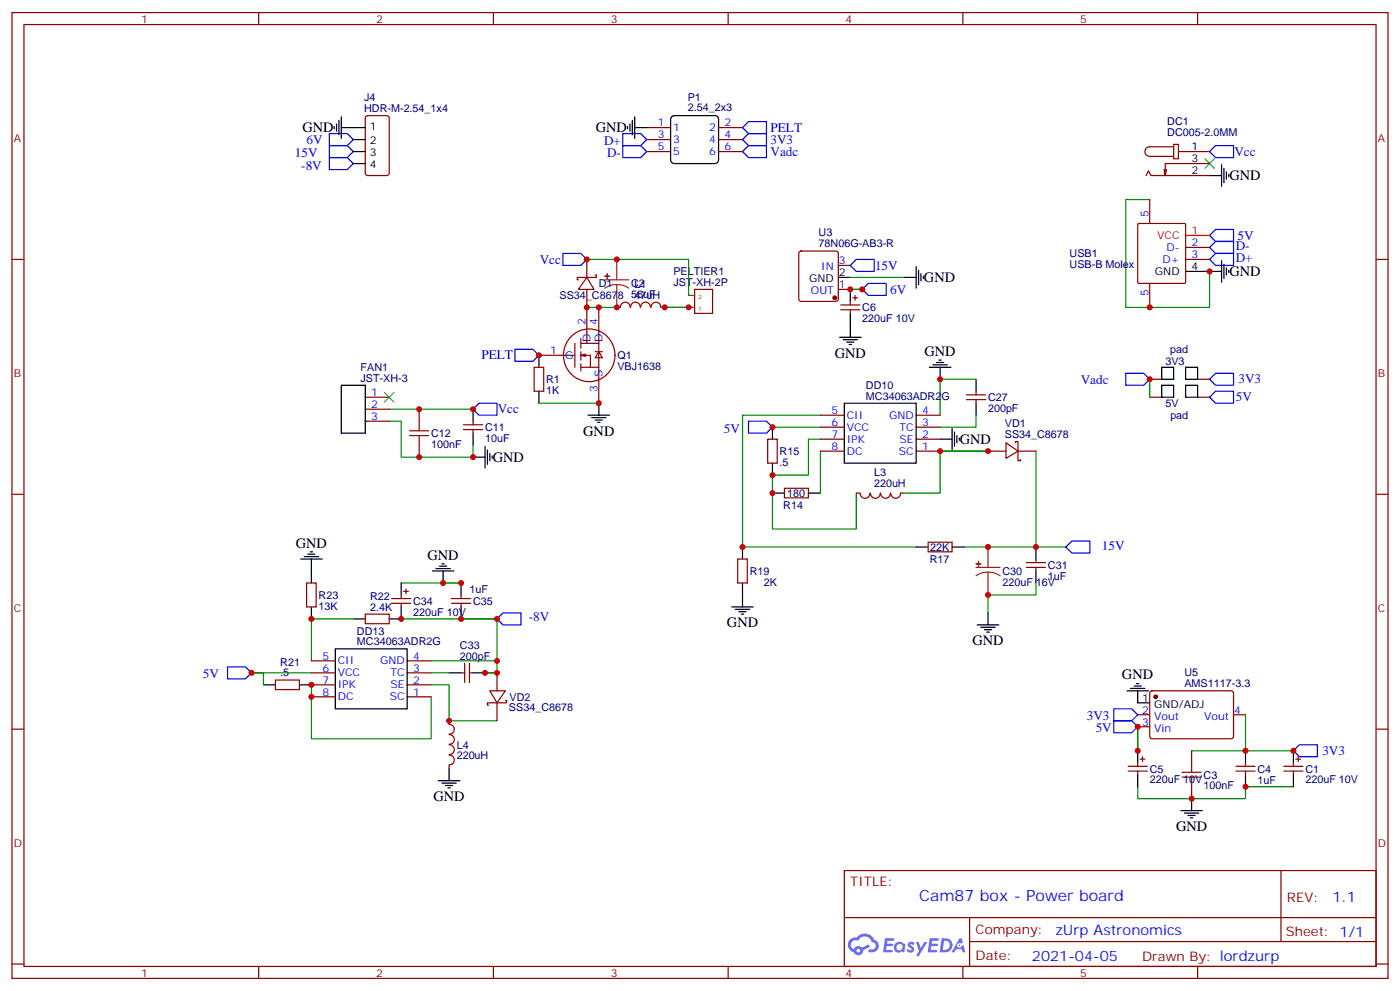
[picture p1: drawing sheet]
<svg xmlns="http://www.w3.org/2000/svg" width="412mm" height="292mm" viewBox="0 0 412 292" stroke-linecap="round" stroke-linejoin="round" font-family="sans-serif">
<g fill="none" stroke="#870000" stroke-width=".35">
<path d="M3.5 3.7h405.4v284.3h-405.4zM7.1 7.2h398.2v277.3h-398.2zM76.2 3.7v3.5M145.3 3.7v3.5M214.5 3.7v3.5M283.6 3.7v3.5M352.8 3.7v3.5M3.5 76.4h3.6M405.3 76.4h3.6M3.5 145.5h3.6M405.3 145.5h3.6M3.5 214.7h3.6"/>
<path d="M405.3 214.7h3.6M248.7 256.3h156.6v28.2h-156.6zM377.3 256.3v20.9M248.7 270.1h156.5M285.6 277.2h119.6M285.6 270.1v14.2M3.5 283.8h3.6M76.2 284.5v3.5M145.3 284.5v3.5M214.5 284.5v3.5M283.6 284.5v3.5M352.8 284.5v3.5"/>
<path d="M405.3 283.8h3.6"/>
</g>
<g fill="#5487ff">
<path d="M267.7 277.5a1.22 1.22 0 0 1 1.7 .2l-.4 .6a.47 .47 0 0 0-.3-.4 .47 .47 0 0 0-.5 .2l.1 .2a1.14 1.14 0 0 1 .8 1.8 1.14 1.14 0 0 1-1.9 0l-.2-.2 .5-.6 .7 .5a.29 .29 0 0 0 .3-.3 .29 .29 0 0 0-.2-.3 1.04 1.04 0 0 1-.6-1.7z"/>
<path d="M260.7 276.2h2.4l.3 .2-.2 .5-1.8 .1-.1 .8h1.5l.3 .4-.3 .4h-1.6l-.2 1.1h1.7l.2 .3-.2 .3-2.6 .1z"/>
<path d="M273.8 276.2h2.4l.3 .2-.1 .5-1.8 .1-.2 .8h1.6l.3 .4-.4 .4-1.6-.1-.1 1.1 1.7 .1 .2 .3-.2 .3-2.6 .1z"/>
<path d="M282.6 276.2h.7l.3 1.3-.6 .3a.69 .69 0 0 0-1 .3 .69 .69 0 0 0 .4 .9 .69 .69 0 0 0 .9-.6l.5-.2 .6 2.2h-.8l-.2-.9h-1.8l-.5 .9h-.8z"/>
<path d="M269.8 277.3h.8l.6 1.8 1.1-1.8h.9l-2.6 4.2h-.8l.9-1.5z"/>
<path d="M277.4 276.2l-.6 4.2h1.3a2.11 2.11 0 0 0 2.5-2.1 2.11 2.11 0 0 0-2.5-2.1zM278.1 277a1.39 1.39 0 0 1 1.7 1.4 1.39 1.39 0 0 1-1.8 1.2h-.3z"/>
<path d="M263.7 277.8a1.54 1.54 0 0 0-.1 2.2 1.54 1.54 0 0 0 2.2 .1l.6 .3 .3-2.3-.2-.3h-.4a1.49 1.49 0 0 0-2.4 0zM264 278.8a.94 .94 0 0 1 1.8 0 .94 .94 0 0 1-1.8 0z"/>
<path d="M250.4 276.6a2.18 2.18 0 0 0 1.1 3.7 1.44 1.44 0 0 0 1.6 .9 1.44 1.44 0 0 0 1.2-1.4l2-1.1-.5-.7-1.9 1a1.47 1.47 0 0 0-2.4 .4 1.39 1.39 0 0 1-.7-1.9 1.39 1.39 0 0 1 2-.5 2.12 2.12 0 0 1 2.2-1.3 2.12 2.12 0 0 1 1.9 1.7 1.14 1.14 0 0 1 1.1 1.4 1.14 1.14 0 0 1-1.7 .7 .43 .43 0 0 0-.5 .4 .43 .43 0 0 0 .4 .5 1.98 1.98 0 0 0 2.5-1.2 1.98 1.98 0 0 0-1.2-2.6 3.1 3.1 0 0 0-5.3-.6l-.9 .1zM252.3 279.9a.55 .55 0 0 1 1.1 0 .55 .55 0 0 1-1.1 0z"/>
<circle cx="282.6" cy="278.3" r=".26"/>
</g>
<g fill="none" stroke="#000" stroke-width=".35">
<path d="M98.4 37.2v.7M99.1 36.5v2.1M99.8 35.5v4.2M100.5 37.6h7.1M100.5 34.4v6.3M184.9 37.2v.7M185.6 36.5v2.1M186.3 35.5v4.2M187 37.6h3.5M187 34.4v6.3M197.8 34.5l.8-.5h12l.6 .2 .5 .9v12l-.3 .6-.8 .5h-12l-.6-.3-.4-.8v-12zM104.1 41.1h3.5"/>
<path d="M104.1 44.6h3.5M104.1 48.2h3.5M356.3 51.7h3.5M359.8 48.5v6.4M360.5 49.6v4.2M361.2 50.6v2.1M361.9 51.3v.7M269.9 78.5v6.3M270.6 79.6v4.2M349.2 79.9h10.6M359.8 76.7v6.4M360.5 77.8v4.2"/>
<path d="M361.2 78.8v2.2M361.9 79.6v.7M246.9 81.7h3.6M247.3 99.3h6.3M250.5 85.2v3.5M250.5 92.3v7M266.3 81.7h3.6M271.3 80.6v2.1M272 81.3v.7M100.5 113.4h7.1v14.1h-7.1zM158.7 104.6v3.5M158.7 115.2v3.5"/>
<path d="M176.4 118.7v3.5M248.4 100h4.2M248.7 118.7h21.2v17.6h-21.2zM249.4 100.7h2.1M250.1 101.4h.7M273.8 108.1h6.3M274.8 107.4h4.2M275.9 106.7h2.1M276.6 106h.7M276.9 108.1v3.6M287.5 111.7v3.5M287.5 118.7v3.5"/>
<path d="M342.2 108.1h3.5v3.6h-3.5zM342.2 113.4h3.5v3.5h-3.5zM349.2 108.1h3.6v3.6h-3.6zM349.2 113.4h3.6v3.5h-3.6zM139.3 120.5v3.5M139.3 127.5v3.6M139.3 134.6h3.6M142.9 131.4v6.4M143.6 132.5v4.2M144.3 133.5v2.1M145 134.2v.7M173.2 122.2h6.4"/>
<path d="M174.3 122.9h4.2M175.3 123.6h2.1M176 124.4h.7M227.5 125.8v3.5M227.5 136.3v3.6M276.9 129.3h3.6M280.5 126.1v6.4M281.2 127.2v4.2M281.9 128.2v2.2M282.6 128.9v.7M227.5 145.2h3.6M238.1 145.2h3.6"/>
<path d="M88.5 164.6h6.4M89.6 163.9h4.2M90.7 163.2h2.1M91.4 162.5h.7M91.7 164.6v7M91.7 178.7v3.5M118.2 178.7v3.5h-3.5M118.2 171.6v3.6M127.4 168.1h6.3M128.4 167.4h4.2M129.5 166.7h2.1M130.2 166h.7"/>
<path d="M130.5 168.1v3.5M135.8 171.6v3.6M135.8 178.7v3.5M215.5 178.7h6.4M216.6 179.4h4.2M218.7 161v3.6M218.7 171.6v7.1M269.9 161h3.5M280.5 161h3.5M305.2 161v3.6M305.2 168.1v3.5M98.8 191h21.1v17.7h-21.1z"/>
<path d="M104.1 182.2h3.5M132.3 198.1h3.5M139.3 198.1h3.6M217.7 180.1h2.1M218.4 180.8h.7M287.9 184h6.3M288.9 184.7h4.3M290 185.4h2.1M290.7 186.1h.7M291 180.4v3.6M77.6 201.6h3.5M88.2 201.6h3.5"/>
<path d="M332 203.4h6.3M333 202.7h4.3M334.1 202h2.1M334.8 201.3h.7M335.1 203.4v3.5h3.6M129.1 229.8h6.4M130.2 230.5h4.2M131.2 231.2h2.1M131.9 232h.7M132.3 226.3v3.5M335.1 221v3.5M335.1 228.1v3.5"/>
<path d="M347.8 238.7h6.4M348.9 239.4h4.2M351 235.1v3.6M366.9 221v3.5M366.9 228.1v3.5M381 221v3.5M381 228.1v3.5M350 240.1h2.1M350.7 240.8h.7"/>
</g>
<g fill="none" stroke="#870000" stroke-width=".35">
<path d="M107.8 34.2l.5-.2h5.6l.7 .5 .1 16.5-.5 .6-5.9 .1-.6-.5-.1-16.5zM190.5 37.6h7.1M211.7 37.6h7M190.5 44.6h7.1M190.5 41.1h7.1M211.7 44.6h7M211.7 41.1h7M337.6 51.7l.7-1.4 .7 1.4h17.3M338.7 58.7v7.1M343.6 49.9l-.3 1.8M345.7 42.5h1.4v4.2h-1.4zM345.7 43.2h-7a1.41 1.41 0 0 0-1.4 1.4 1.41 1.41 0 0 0 1.4 1.4h7"/>
<path d="M347.1 44.6h9.2M356.3 48.2h-13v3.5l-.4-1.8M172.9 76.4v5.3M235.5 74.1l.5-.2h10.2l.5 .2 .2 .5v13.4l-.2 .5-.5 .2h-10.2l-.5-.2-.2-.5v-13.4zM246.9 78.1h3.6M335.2 66l.3-.2h13.4l.3 .2v17.1l-.1 .3h-13.6l-.3-.2zM349.2 76.4h7.1M349.2 72.8h7.1M168.6 98.7a7.6 7.6 0 0 1 10.5 .7 7.6 7.6 0 0 1 0 10.4 7.6 7.6 0 0 1-10.5 .7 7.9 7.9 0 0 1 0-11.8zM171.1 99.7v2.8M172.9 81.7l2.1 3.5h-4.6zM172.9 81.7h-2.9v.7h.4"/>
<path d="M172.9 85.2v15.9M175.3 81h.4v.7h-2.8M176.4 90.5v28.2M181.7 90.5h1M182.8 90.5a1.41 1.41 0 0 1 1.4-1.5 1.41 1.41 0 0 1 1.4 1.5M185.8 90.5a1.41 1.41 0 0 1 1.4-1.5 1.41 1.41 0 0 1 1.4 1.5M188.8 90.5a1.41 1.41 0 0 1 1.4-1.5 1.41 1.41 0 0 1 1.4 1.5M191.8 90.5a1.41 1.41 0 0 1 1.4-1.5 1.41 1.41 0 0 1 1.4 1.5M194.7 90.5h1.1M204.6 85.2h5.3v7.1h-5.3zM246.9 85.2h3.6M247.6 89.8h5.7"/>
<path d="M247.6 91.2h5.7M250.5 88.7v1.1M250.5 91.2v1.1M251.2 87.7h1.4M251.9 87v1.4M338.7 83.4v7.1M107.6 116.9h7.1M157.3 108.1h2.9v7.1h-2.9zM158.7 104.6h7.1M166.2 104.6h3.1M169.3 101.1v7M171.1 103.5v2.5"/>
<path d="M171.1 107.1v2.1M171.1 101.1h5.3M171.1 108.1h5.3M172.5 105l-1.4-.4h2.8v3.5M172.5 104.2l-1.4 .4M175.3 103.5h2.1M176.4 103.5l1 1.8h-2.1zM284.7 117.7h5.6M284.7 116.2h5.6M287.5 115.2v1M287.5 117.7v1M338.7 116.9h3.5"/>
<path d="M338.7 111.7h3.5M352.8 116.9h3.5M352.8 111.7h3.5M107.6 120.5h7.1M107.6 124h7.1M123.5 120.5v3.5M123.5 131.1v3.5M136.5 125.1h5.7M136.5 126.5h5.7M139.3 124v1.1M139.3 126.5v1M226.1 129.3h2.9v7h-2.9z"/>
<path d="M241.7 132.8h7M241.7 129.3h7M241.7 125.8h7M241.7 122.2h7M269.9 132.8h7M269.9 129.3h7M269.9 125.8h7M269.9 122.2h7M291 132.8h5.3M296.3 130.4l3.6 2.4-3.6 2.1zM299.2 130.4v-.4h.7v2.8M299.9 132.8v2.8h.7v-.3"/>
<path d="M299.9 132.8h5.3M231.1 143.8h7v2.8h-7zM252.2 145.2h1.1M253.4 145.2a1.41 1.41 0 0 0 1.4 1.5 1.41 1.41 0 0 0 1.4-1.5M256.5 145.2a1.41 1.41 0 0 0 1.4 1.5 1.41 1.41 0 0 0 1.4-1.5M259.4 145.2a1.41 1.41 0 0 0 1.4 1.5 1.41 1.41 0 0 0 1.5-1.5M262.4 145.2a1.41 1.41 0 0 0 1.4 1.5 1.41 1.41 0 0 0 1.4-1.5M265.3 145.2h1M273.4 159.6h7.1v2.9h-7.1zM90.3 171.6h2.8v7.1h-2.8zM115.4 176.2h5.6M115.4 177.6h5.6"/>
<path d="M118.2 175.2v1M118.2 177.6v1.1M118.9 174.1h1.4M119.6 173.4v1.4M133 176.2h5.6M133 177.6h5.6M135.8 175.2v1M135.8 177.6v1.1M217.3 164.6h2.8v7h-2.8zM302.3 167h5.7M302.3 165.6h5.7M305.2 164.6v1"/>
<path d="M305.2 167v1.1M91.7 198.1h7.1M91.7 194.6h7.1M107.6 180.8h7.1v2.8h-7.1zM119.9 198.1h7.1M119.9 194.6h7.1M135.8 198.1h1.1M136.9 195.3v5.6M138.3 195.3v5.6M138.3 198.1h1M146.4 198.1v5.3M81.1 200.2h7.1v2.8h-7.1z"/>
<path d="M91.7 205.1h7.1M91.7 201.6h7.1M119.9 205.1h7.1M119.9 201.6h7.1M132.3 212.2v1.1M132.3 213.3a1.41 1.41 0 0 1 1.5 1.4 1.41 1.41 0 0 1-1.5 1.4M132.3 216.3a1.41 1.41 0 0 1 1.5 1.4 1.41 1.41 0 0 1-1.5 1.4M132.3 219.3a1.41 1.41 0 0 1 1.5 1.4 1.41 1.41 0 0 1-1.5 1.4M144.3 203.4h4.6l-2.5 3.5zM146.4 206.9h-2.8v.7h.3M146.4 206.9v5.3M148.9 206.2h.3v.7h-2.8"/>
<path d="M335.1 210.4h3.6M335.1 214h3.6M338.9 203.6l.5-.2h23.5l.5 .7-.1 13-.6 .4-23.6-.1-.4-.6v-12.7zM363.4 210.4h3.5M132.3 225.2v1.1M132.3 222.3a1.41 1.41 0 0 1 1.5 1.4 1.41 1.41 0 0 1-1.5 1.4M332.3 225.6h5.7M332.3 227h5.7M335.1 224.5v1.1M335.1 227v1.1M335.8 223.5h1.5M336.5 222.8v1.4"/>
<path d="M351 221v3.5M351 231.6v3.5M364.1 225.6h5.6M364.1 227h5.6M366.9 224.5v1.1M366.9 227v1.1M378.2 225.6h5.6M378.2 227h5.6M381 224.5v1.1M381 227v1.1M381.7 223.5h1.4M382.4 222.8v1.4"/>
</g>
<g fill="none" stroke="#008700" stroke-width=".35">
<path d="M338.7 58.7h-7.1v31.8h24.7v-10.6M172.9 76.4h29.9v10.6M172.9 90.5h8.8M195.8 90.5h7M250.5 81.7h15.8M250.5 85.2h3.5M158.7 118.7h17.7M287.5 111.7h-10.6v10.5M338.7 111.7v5.2M114.7 124h3.5v10.6h21.1v-3.5M114.7 120.5h24.6M227.5 125.8h14.2"/>
<path d="M241.7 122.2h-23v38.8h51.2M241.7 129.3h-3.6v10.6h-10.6v15.9h24.7v-10.6M241.7 132.8v12.4M276.9 132.8h14.1h-14.1v12.4h-10.6M287.5 122.2v3.6h-10.6M305.2 132.8v28.2h8.8M118.2 171.6h17.6M284 161h21.2M305.2 171.6v3.6h-14.2v5.2M91.7 198.1h-17.6h3.5v3.5M104.1 182.2h-12.4v12.4M118.2 182.2h28.2v12.4h-19.4"/>
<path d="M127 198.1h5.3M135.8 182.2h10.6M146.4 194.6v3.5h-3.5h3.5M91.7 201.6v15.9h35.3v-12.4M127 201.6h5.3v10.6h14.1M335.1 214v7M366.9 210.4v10.6M335.1 231.6v3.5h31.8v-3.5h14.1M351 221h30"/>
</g>
<path d="M181.7 76.4v6M178.2 82.4h7M181.7 83.8l1.8 .2 1.7 .8M181.7 83.8l-1.9 .2-1.6 .8M181.7 83.8v6.7M202.8 90.5h1.8M202.8 87h1.8M287.5 167h7.1M291 168.5l1.9 .2 1.7 .8M291 168.5l-1.8 .2-1.7 .8M291 161v6M291 168.5v6.7" fill="none" stroke="#8c2424" stroke-width=".35"/>
<g fill="#8c2424" stroke="#8c2424" stroke-width=".35">
<path d="M178.2 81.3l1.4 .1z"/>
<path d="M178.9 80.6v1.4z"/>
<path d="M287.5 166h1.4z"/>
<path d="M288.2 165.3l.1 1.4z"/>
</g>
<path d="M120.6 128.2h5.7M120.6 126.8h5.7M123.5 124v2.8M123.5 128.2v2.9M348.2 228.8h5.6M348.2 227.4h5.6M351 224.5v2.9M351 228.8v2.8" fill="none" stroke="#a10000" stroke-width=".35"/>
<path d="M354.9 46.7l2.8 2.9M357.7 46.7l-2.8 2.9M113.2 115.5l2.9 2.9M116.1 115.5l-2.9 2.9" fill="none" stroke="#3c3" stroke-width=".35"/>
<g fill="none" stroke="#00f" stroke-width=".35">
<path d="M97 39.3h5.3l1.8 1.8-1.8 1.8h-5.3zM183.4 39.3h5.3l1.8 1.8-1.8 1.8h-5.3zM220.5 35.8h5.3v3.5h-5.3l-1.8-1.7zM97 42.9h5.3l1.8 1.7-1.8 1.8h-5.3zM97 46.4h5.3l1.8 1.8-1.8 1.7h-5.3zM183.4 42.9h5.3l1.8 1.7-1.8 1.8h-5.3zM218.7 44.6l1.8-1.7h5.3v3.5h-5.3zM218.7 41.1l1.8-1.8h5.3v3.6h-5.3zM356.3 44.6l1.8-1.7h5.3v3.5h-5.3zM165.8 74.6h5.3l1.8 1.8-1.8 1.7h-5.3zM250.5 78.1l1.7-1.7h5.3v3.5h-5.3zM356.3 76.4l1.8-1.8h5.3v3.5h-5.3z"/>
<path d="M356.3 69.3l1.8-1.7h5.3v3.5h-5.3zM358.1 71.1h5.3v3.5h-5.3l-1.8-1.8zM254 85.2l1.8-1.8h5.3v3.6h-5.3zM151.7 102.8h5.3l1.7 1.8-1.7 1.8h-5.3zM331.6 109.9h5.3l1.8 1.8-1.8 1.7h-5.3zM356.3 116.9l1.8-1.7h5.3v3.5h-5.3zM358.1 109.9h5.3v3.5h-5.3l-1.8-1.7zM139.3 120.5l1.8-1.8h5.3v3.5h-5.3zM220.5 124h5.3l1.7 1.8-1.7 1.7h-5.3zM314 161l1.7-1.7h5.3v3.5h-5.3zM67 196.3h5.3l1.8 1.8-1.8 1.7h-5.3zM146.4 182.2l1.8-1.8h5.3v3.6h-5.3z"/>
<path d="M328.1 208.7h5.3l1.7 1.7-1.7 1.8h-5.3zM328.1 212.2h5.3l1.7 1.8-1.7 1.7h-5.3zM381 221l1.8-1.7h5.3v3.5h-5.3z"/>
</g>
<circle cx="107.6" cy="124" r=".18" fill="#000"/>
<g fill="#870000" stroke="#870000" stroke-width=".35">
<circle cx="245.9" cy="87.7" r=".53"/>
<circle cx="340.4" cy="205.1" r=".53"/>
</g>
<path d="M349.2 69.3h7.1" fill="none" stroke="#f00" stroke-width=".35"/>
<g fill="#c00">
<circle cx="176.4" cy="90.5" r=".88"/>
<circle cx="172.9" cy="90.5" r=".88"/>
<circle cx="91.7" cy="201.6" r=".88"/>
<circle cx="142.9" cy="198.1" r=".88"/>
<circle cx="146.4" cy="198.1" r=".88"/>
<circle cx="202.8" cy="90.5" r=".88"/>
<circle cx="181.7" cy="76.4" r=".88"/>
<circle cx="123.5" cy="120.5" r=".88"/>
<circle cx="123.5" cy="134.6" r=".88"/>
<circle cx="91.7" cy="182.2" r=".88"/>
<circle cx="118.2" cy="182.2" r=".88"/>
<circle cx="227.5" cy="139.9" r=".88"/>
<circle cx="227.5" cy="125.8" r=".88"/>
<circle cx="276.9" cy="111.7" r=".88"/>
<circle cx="291" cy="161" r=".88"/>
<circle cx="305.2" cy="161" r=".88"/>
<circle cx="291" cy="175.2" r=".88"/>
<circle cx="218.7" cy="161" r=".88"/>
<circle cx="227.5" cy="145.2" r=".88"/>
<circle cx="132.3" cy="212.2" r=".88"/>
<circle cx="146.4" cy="194.6" r=".88"/>
<circle cx="135.8" cy="171.6" r=".88"/>
<circle cx="135.8" cy="182.2" r=".88"/>
<circle cx="146.4" cy="182.2" r=".88"/>
<circle cx="74.1" cy="198.1" r=".88"/>
<circle cx="276.9" cy="132.8" r=".88"/>
<circle cx="130.5" cy="171.6" r=".88"/>
<circle cx="91.7" cy="205.1" r=".88"/>
<circle cx="139.3" cy="134.6" r=".88"/>
<circle cx="139.3" cy="120.5" r=".88"/>
<circle cx="172.9" cy="76.4" r=".88"/>
<circle cx="158.8" cy="104.6" r=".88"/>
<circle cx="176.4" cy="118.7" r=".88"/>
<circle cx="291" cy="132.8" r=".88"/>
<circle cx="338.7" cy="90.5" r=".88"/>
<circle cx="356.3" cy="79.9" r=".88"/>
<circle cx="338.7" cy="111.7" r=".88"/>
<circle cx="351" cy="235.1" r=".88"/>
<circle cx="366.9" cy="231.6" r=".88"/>
<circle cx="366.9" cy="221" r=".88"/>
<circle cx="335.1" cy="214" r=".88"/>
<circle cx="335.1" cy="221" r=".88"/>
<circle cx="381" cy="221" r=".88"/>
<circle cx="250.5" cy="85.2" r=".88"/>
<circle cx="254" cy="85.2" r=".88"/>
<circle cx="181.7" cy="90.5" r=".88"/>
<circle cx="195.8" cy="90.5" r=".88"/>
</g>
<text font-size="4.6" fill="#00f" x="270.8" y="265.3">Cam87 box - Power board</text>
<g font-size="4.2">
<text x="89.1" y="39">GND</text>
<text x="175.5" y="39">GND</text>
<text x="362.1" y="53.1">GND</text>
<text x="272.2" y="83.1">GND</text>
<text x="362.1" y="81.3">GND</text>
<text x="245.9" y="105.3">GND</text>
<text x="272.3" y="105">GND</text>
<text x="171.8" y="128.2">GND</text>
<text x="282.8" y="130.7">GND</text>
<text x="145.2" y="136">GND</text>
<text x="87.1" y="161.4">GND</text>
<text x="125.9" y="164.9">GND</text>
<text x="214.1" y="184.7">GND</text>
<text x="286.5" y="190">GND</text>
<text x="330.5" y="200">GND</text>
<text x="127.7" y="235.8">GND</text>
<text x="346.4" y="244.7">GND</text>
</g>
<g font-size="4.2" fill="#00f">
<text x="392.5" y="265.6">1.1</text>
<text x="310.9" y="275.1">zUrp Astronomics</text>
<text x="304" y="282.9">2021-04-05</text>
</g>
<g font-size="3.9" fill="#00f">
<text x="227" y="38.9">PELT</text>
<text x="86.9" y="46.3">15V</text>
<text x="90.3" y="42.3">6V</text>
<text x="178" y="42.7">D+</text>
<text x="178.8" y="46.2">D-</text>
<text x="227" y="45.9">Vadc</text>
<text x="227" y="42.4">3V3</text>
<text x="363.6" y="45.9">Vcc</text>
<text x="88.7" y="49.9">-8V</text>
<text x="364.6" y="70.6">5V</text>
<text x="159" y="77.6">Vcc</text>
<text x="364" y="77.2">D+</text>
<text x="364" y="73.7">D-</text>
<text x="257.8" y="79.4">15V</text>
<text x="262.2" y="86.4">6V</text>
<text x="141.8" y="105.8">PELT</text>
<text x="318.4" y="113">Vadc</text>
<text x="364.8" y="112.9">3V3</text>
<text x="364" y="118">5V</text>
<text x="146.6" y="121.7">Vcc</text>
<text x="213.2" y="127.4">5V</text>
<text x="324.6" y="161.8">15V</text>
<text x="155.8" y="182.9">-8V</text>
<text x="59.8" y="199.7">5V</text>
<text x="320.1" y="211.8">3V3</text>
<text x="322.8" y="215.6">5V</text>
<text x="389.5" y="222.2">3V3</text>
</g>
<g font-size="3.9" fill="#800">
<text x="250.5" y="260.9">TITLE:</text>
<text x="379.1" y="265.6">REV:</text>
<text x="287.4" y="275.1">Company:</text>
<text x="378.7" y="275.7">Sheet: 1/1</text>
<text x="287.4" y="282.8">Date:</text>
<text x="336.4" y="282.8">Drawn By: lordzurp</text>
</g>
<g font-size="3.2" fill="#800">
<text x="41.6" y="6.7">1</text>
<text x="110.8" y="6.7">2</text>
<text x="179.9" y="6.7">3</text>
<text x="249.1" y="6.7">4</text>
<text x="318.2" y="6.7">5</text>
<text x="4.1" y="41.8">A</text>
<text x="405.9" y="41.8">A</text>
<text x="4.1" y="110.9">B</text>
<text x="405.9" y="110.9">B</text>
<text x="4.1" y="180.1">C</text>
<text x="405.9" y="180.1">C</text>
<text x="4.1" y="249.2">D</text>
<text x="405.9" y="249.2">D</text>
<text x="41.6" y="287.5">1</text>
<text x="110.8" y="287.5">2</text>
<text x="179.9" y="287.5">3</text>
<text x="249.1" y="287.5">4</text>
<text x="318.2" y="287.5">5</text>
</g>
<g font-size="3.2" fill="#000080">
<text x="107.3" y="29.8">J4</text>
<text x="202.6" y="29.6">P1</text>
<text x="107.3" y="33">HDR-M-2.54_1x4</text>
<text x="202.6" y="32.8">2.54_2x3</text>
<text x="343.8" y="39.9">DC005-2.0MM</text>
<text x="343.8" y="36.7">DC1</text>
<text x="241.1" y="69.6">U3</text>
<text x="241.1" y="72.8">78N06G-AB3-R</text>
<text x="315.1" y="75.8">USB1</text>
<text x="198.4" y="81">PELTIER1</text>
<text x="315.1" y="78.9">USB-B Molex</text>
<text x="164.8" y="88">SS34_C8678</text>
<text x="176.4" y="84.6">D1</text>
<text x="185.9" y="87.7">56uF</text>
<text x="185.9" y="84.6">C2</text>
<text x="186.9" y="87.9">47uH</text>
<text x="186.9" y="84.8">L1</text>
<text x="198.4" y="84.1">JST-XH-2P</text>
<text x="254" y="94.8">220uF 10V</text>
<text x="254" y="91.6">C6</text>
<text x="181.9" y="105.8">Q1</text>
<text x="343.3" y="107.5">3V3</text>
<text x="344.7" y="104">pad</text>
<text x="106.2" y="112.4">JST-XH-3</text>
<text x="106.2" y="109.2">FAN1</text>
<text x="160.9" y="112.8">R1</text>
<text x="181.9" y="108.9">VBJ1638</text>
<text x="160.9" y="116">1K</text>
<text x="255.1" y="117.7">MC34063ADR2G</text>
<text x="255.1" y="114.5">DD10</text>
<text x="291" y="118.1">C27</text>
<text x="343.3" y="119.9">5V</text>
<text x="291" y="121.2">200pF</text>
<text x="296" y="125.8">VD1</text>
<text x="344.7" y="123.4">pad</text>
<text x="127" y="131.8">100nF</text>
<text x="127" y="128.7">C12</text>
<text x="142.9" y="130.1">10uF</text>
<text x="142.9" y="126.9">C11</text>
<text x="296" y="128.9">SS34_C8678</text>
<text x="229.7" y="137.1">.5</text>
<text x="229.7" y="134">R15</text>
<text x="257.5" y="143.4">220uH</text>
<text x="257.5" y="140.2">L3</text>
<text x="230.7" y="149.8">R14</text>
<text x="231.9" y="146.3">180</text>
<text x="273.9" y="165.7">R17</text>
<text x="274" y="162.2">22K</text>
<text x="308.7" y="167.5">C31</text>
<text x="220.8" y="169.2">R19</text>
<text x="225" y="172.4">2K</text>
<text x="295.3" y="172.4">220uF 16V</text>
<text x="295.3" y="169.2">C30</text>
<text x="308.7" y="170.7">1uF</text>
<text x="93.8" y="179.5">13K</text>
<text x="93.8" y="176.3">R23</text>
<text x="109" y="179.7">2.4K</text>
<text x="109" y="176.6">R22</text>
<text x="121.7" y="178.1">C34</text>
<text x="138.3" y="174.5">1uF</text>
<text x="139.3" y="178.1">C35</text>
<text x="121.7" y="181.2">220uF 10V</text>
<text x="105.2" y="190">MC34063ADR2G</text>
<text x="105.2" y="186.8">DD13</text>
<text x="135.5" y="191.1">C33</text>
<text x="82.6" y="196">R21</text>
<text x="135.5" y="194.2">200pF</text>
<text x="82.6" y="199.1">.5</text>
<text x="348.9" y="202.2">AMS1117-3.3</text>
<text x="348.9" y="199.1">U5</text>
<text x="149.9" y="209.5">SS34_C8678</text>
<text x="150.1" y="206.3">VD2</text>
<text x="134.5" y="220.4">L4</text>
<text x="134.5" y="223.6">220uH</text>
<text x="338.7" y="227.5">C5</text>
<text x="370.4" y="227.4">C4</text>
<text x="384.5" y="227.5">C1</text>
<text x="338.7" y="230.6">220uF 10V</text>
<text x="354.5" y="232.4">100nF</text>
<text x="354.5" y="229.2">C3</text>
<text x="370.4" y="230.7">1uF</text>
<text x="384.5" y="230.6">220uF 10V</text>
</g>
<g font-size="3.2">
<text x="108.9" y="38.3">1</text>
<text x="108.9" y="42.5">2</text>
<text x="108.9" y="46">3</text>
<text x="351" y="47.8">3</text>
<text x="351" y="44.3">1</text>
<text x="108.9" y="49.6">4</text>
<text x="351" y="51.3">2</text>
<text x="238.4" y="83.1">GND</text>
<text x="247.1" y="81.3">2</text>
<text x="340.2" y="81">GND</text>
<text x="351" y="79.6">4</text>
<text x="336.5" y="206.6">1</text>
<text x="340" y="208.3">GND/ADJ</text>
</g>
<g font-size="3.2" fill="#00f">
<text x="193.8" y="37.2">1</text>
<text x="193.8" y="40.7">3</text>
<text x="198.3" y="38.6">1</text>
<text x="208.9" y="38.6">2</text>
<text x="213.4" y="37.2">2</text>
<text x="213.4" y="40.7">4</text>
<text x="193.8" y="44.3">5</text>
<text x="198.3" y="42.2">3</text>
<text x="198.3" y="45.7">5</text>
<text x="208.9" y="42.2">4</text>
<text x="208.9" y="45.7">6</text>
<text x="213.4" y="44.3">6</text>
<text x="338.3" y="64" transform="rotate(-90 338.3 64)">5</text>
<text x="247.1" y="77.8">3</text>
<text x="342.4" y="77.4">D+</text>
<text x="343.6" y="73.9">D-</text>
<text x="351" y="76">3</text>
<text x="351" y="72.5">2</text>
<text x="241.9" y="79.6">IN</text>
<text x="238.9" y="86.6">OUT</text>
<text x="247.1" y="84.8">1</text>
<text x="338.3" y="87.2" transform="rotate(-90 338.3 87.2)">5</text>
<text x="172.5" y="95.8" transform="rotate(-90 172.5 95.8)">2</text>
<text x="176" y="95.8" transform="rotate(-90 176 95.8)">4</text>
<text x="173.9" y="100.7" transform="rotate(-90 173.9 100.7)">D</text>
<text x="177.4" y="100.7" transform="rotate(-90 177.4 100.7)">D</text>
<text x="162" y="104.2">1</text>
<text x="166.5" y="105.7">G</text>
<text x="177.4" y="110.9" transform="rotate(-90 177.4 110.9)">S</text>
<text x="109.4" y="116.6">1</text>
<text x="176" y="115.4" transform="rotate(-90 176 115.4)">3</text>
<text x="109.4" y="120.1">2</text>
<text x="109.4" y="123.6">3</text>
<text x="244.9" y="121.9">5</text>
<text x="244.9" y="125.4">6</text>
<text x="249.4" y="123.3">CII</text>
<text x="261.9" y="123.3">GND</text>
<text x="271.6" y="125.4">3</text>
<text x="271.6" y="121.9">4</text>
<text x="244.9" y="128.9">7</text>
<text x="249.4" y="126.8">VCC</text>
<text x="249.4" y="130.4">IPK</text>
<text x="265" y="130.4">SE</text>
<text x="265" y="126.8">TC</text>
<text x="271.6" y="128.9">2</text>
<text x="244.9" y="132.5">8</text>
<text x="249.4" y="133.9">DC</text>
<text x="264.8" y="133.9">SC</text>
<text x="271.6" y="132.5">1</text>
<text x="95" y="194.2">5</text>
<text x="95" y="197.7">6</text>
<text x="99.5" y="195.6">CII</text>
<text x="112" y="195.6">GND</text>
<text x="121.7" y="197.7">3</text>
<text x="121.7" y="194.2">4</text>
<text x="95" y="201.3">7</text>
<text x="99.5" y="199.1">VCC</text>
<text x="99.5" y="202.7">IPK</text>
<text x="115.1" y="202.7">SE</text>
<text x="115.1" y="199.1">TC</text>
<text x="121.7" y="201.3">2</text>
<text x="95" y="204.8">8</text>
<text x="99.5" y="206.2">DC</text>
<text x="114.9" y="206.2">SC</text>
<text x="121.7" y="204.8">1</text>
<text x="336.5" y="210.1">2</text>
<text x="336.5" y="213.6">3</text>
<text x="340" y="211.8">Vout</text>
<text x="340" y="215.4">Vin</text>
<text x="354.7" y="211.8">Vout</text>
<text x="363.5" y="210.1">4</text>
</g>
<g font-size="3.2" fill="#f00">
<text x="340.9" y="70.4">VCC</text>
<text x="351" y="69">1</text>
</g>
<g font-size="1.8" fill="#8d2323">
<text x="205.7" y="88">2</text>
<text x="205.7" y="91.5">1</text>
</g>
</svg>
